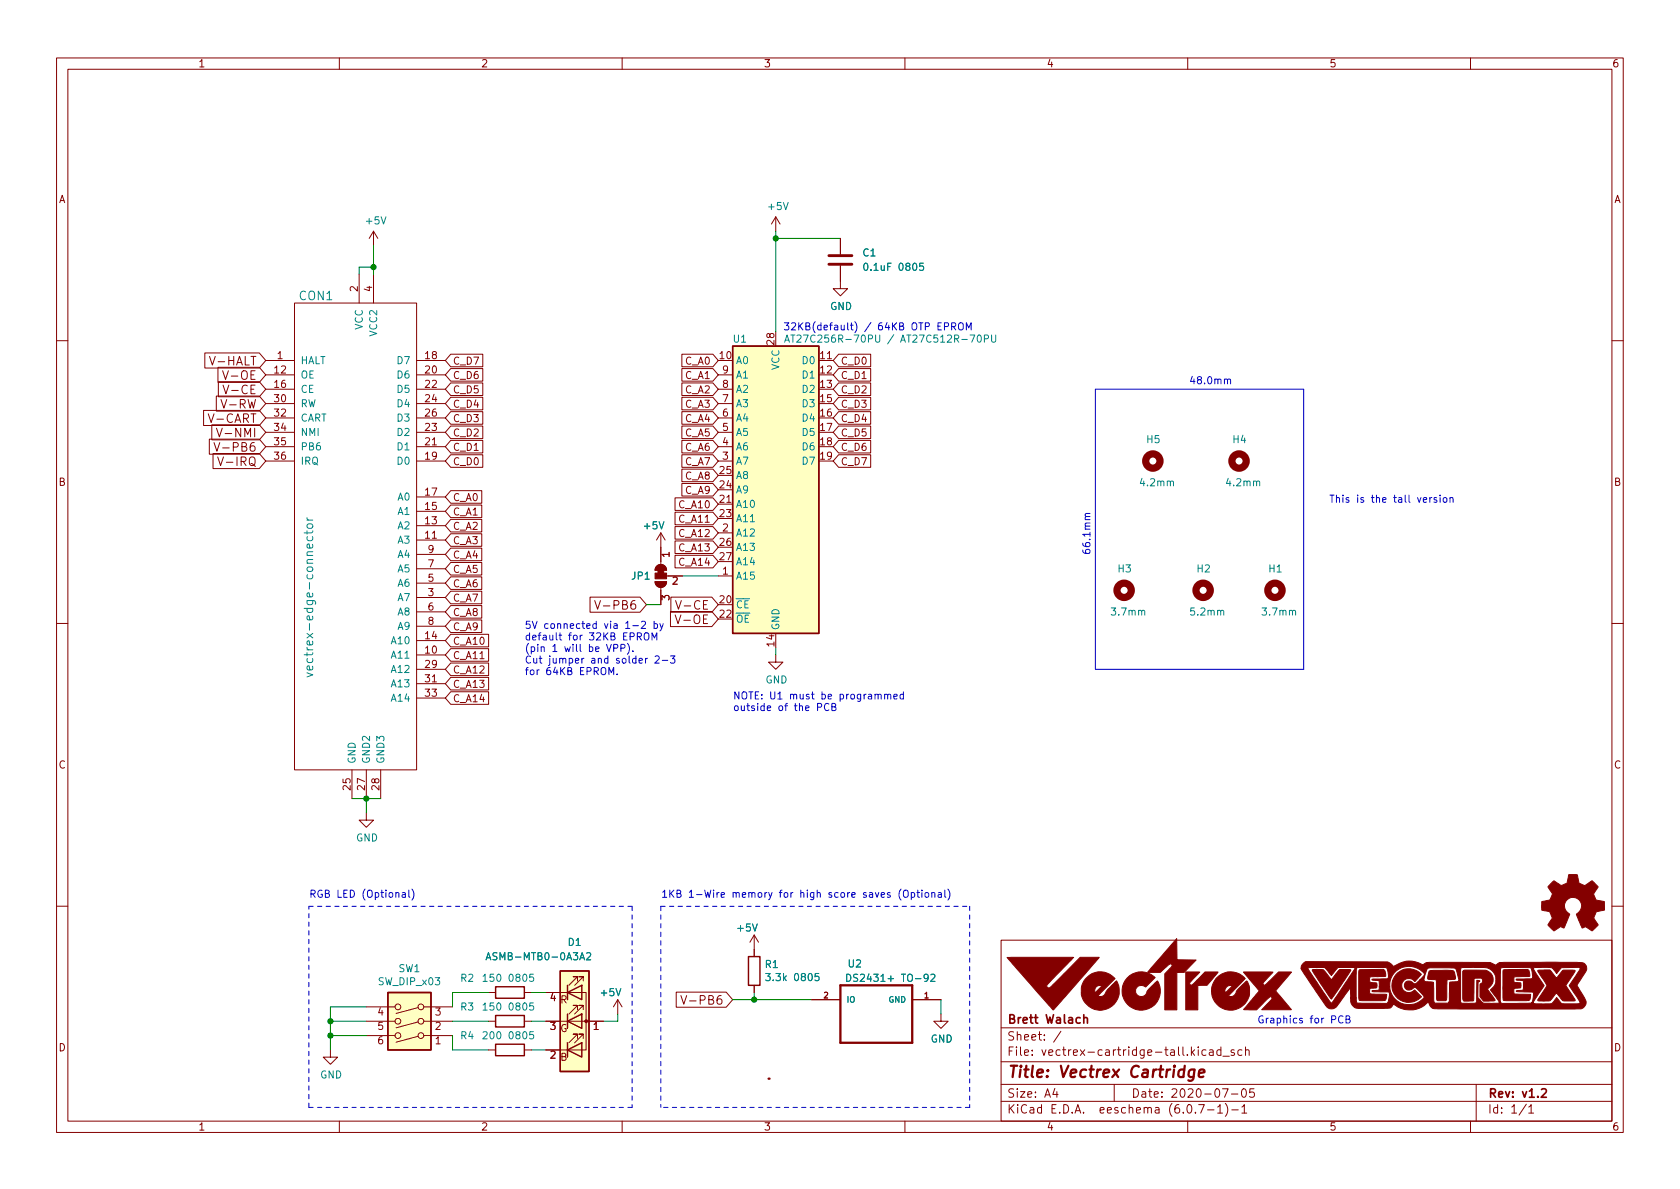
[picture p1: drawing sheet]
<svg xmlns="http://www.w3.org/2000/svg" width="297mm" height="210mm" viewBox="0 0 297 210" stroke-linecap="round" stroke-linejoin="round" font-family="sans-serif">
<g fill="none" stroke="#840000" stroke-width=".18">
<path d="M10 10.2h277v190.1h-277zM12 12.2h273v186.1h-273zM60 10.2v2M110 10.2v2M160 10.2v2M210 10.2v2M260 10.2v2M10 60.2h2M285 60.2h2M10 110.2h2M285 110.2h2M10 160.2h2"/>
<path d="M133.3 165.3l-.7 1.3M133.3 165.3v3.9M133.3 174.2v1.3M133.3 165.3l.8 1.3M177 166.3h108v32h-108zM285 160.2h2M60 198.3v2M110 198.3v2M160 198.3v2M177 194.8h108M177 191.8h108M177 187.8h108"/>
<path d="M177 181.8h108M186.5 192.5l-.4 1h1M186.9 193v1M187.6 182.4l-1.3 1.9M197 191.8v3M210 198.3v2M211.9 185.1v.2M211.9 195.3h1l-.6 1.5M213.2 185.7l-.4-.1-.3 .3v.4l.1 .3h.6M213.5 196.3h1.1M213.9 185.7h.5l.1 .9M214.5 186l-.5 .1a.29 .29 0 0 0-.2 .2 .29 .29 0 0 0 .2 .3h.5"/>
<path d="M215.3 195.8l.4-.5v1.5M215.3 196.8h.8M215.9 185.7l-.5-.1-.3 .3v.4l.2 .3h.6M215.9 185.1v1.5M216.1 192.5h1l-.6 1.5M216.2 186.8h1.2M216.6 195.1a1.72 1.72 0 0 1 0 2.3M217.7 193.5h1.2M217.8 196.3h1.1M218.2 185.7l-.3-.1-.3 .2 .1 .3 .5 .1v.4h-.6M219.6 195.8l.4-.5v1.5M219.6 185.7l-.5-.1-.2 .3v.4l.1 .3h.6"/>
<path d="M219.6 196.8h.8M219.7 192.6l.2-.1a.81 .81 0 0 1 .5 .7 .81 .81 0 0 1-.3 .8h-.1a.81 .81 0 0 1-.6-.6 .81 .81 0 0 1 .3-.8zM220.2 185.8l.2-.2 .4 .1 .1 .9M220.2 185.1v1.5M221.7 192.5h-.7l-.1 .7 .2-.1 .5 .1 .2 .2-.1 .5-.2 .1-.6-.1M260 198.3v2M261 191.8v6.5M269.9 195.3l-1.3 1.9M270.3 195.8l.4-.5v1.5M270.3 196.8h.9"/>
</g>
<path d="M191.6 179.4v1.5M191.6 180.1l.2-.2 .4 .1 .1 .9M272.6 192.7l.5-.2 .2 .2 .1 .3-.9 1h.9" fill="none" stroke="#840000" stroke-width=".3"/>
<path d="M211.2 189.2a.66 .66 0 0 0-1 .3l-.1 .6 .2 .3 .2 .1 .5-.1M211.2 189.1l-.2 1.6a.6 .6 0 0 1-.9 .3M212 189.8l1-.2-.1-.4-.2-.1-.6 .1-.2 1 .3 .3 .6-.1" fill="none" stroke="#840000" stroke-width=".4"/>
<g fill="none" stroke="#840000" stroke-width="1.3">
<circle cx="203.8" cy="81.5" r="1.27"/>
<circle cx="219.1" cy="81.5" r="1.27"/>
<circle cx="198.8" cy="104.4" r="1.27"/>
<circle cx="212.7" cy="104.4" r="1.27"/>
<circle cx="225.4" cy="104.4" r="1.27"/>
</g>
<path d="M132.3 169.2h2.1v5h-2.1z" fill="none" stroke="#840000" stroke-width=".25"/>
<path d="M135.4 172.1h.8l-.4 .5 .3 .2v.5l-.2 .1-.5-.1M144.8 172.1h-.6l-.1 .7 .2-.2 .4 .1 .1 .2v.4l-.2 .1-.5-.1" fill="none" stroke="#008484" stroke-width=".18"/>
<g fill="#840000" stroke="#840000" stroke-width=".18">
<path d="M209.7 171.9h2.4l-1.7 1.8a.33 .33 0 0 0 .2 .5 .33 .33 0 0 0 .4-.2l2.1-2.1h2.3l-2 2.3-1.6 .1v4.3h-2.1z"/>
<path d="M208.1 166v3.7l3.4 .1-2.1 2.2h-1.3v6.6h-2.2v-6.4l1.1-1.1a.33 .33 0 0 0 .2-.5 .33 .33 0 0 0-.5 0l-1.5 1.4-2.3-.1z"/>
<path d="M199.3 172.9a3.4 3.4 0 0 1 4.9 0l-1.6 1.6a1.04 1.04 0 0 0-1.7 .2 1.04 1.04 0 0 0 .6 1.6 1.04 1.04 0 0 0 1.3-1l1.8-1.8a3.4 3.4 0 0 1-.8 4.5 3.4 3.4 0 0 1-4.6-.5 3.4 3.4 0 0 1 .1-4.6z"/>
<path d="M178.1 169.3h11.7l-4.5 4.7a.38 .38 0 0 0-.2 .5 .38 .38 0 0 0 .7 0l5.2-5.2h3.4l-8.2 9.3z"/>
<path d="M192 173a3.4 3.4 0 0 1 5.2 0l-3 3.1a.96 .96 0 0 0 1.4-.7l1.8-1.9a3.4 3.4 0 0 1-1.8 5 3.4 3.4 0 0 1-4.4-3l2.4 .1 1.3-1.3a1.01 1.01 0 0 0-1.1 .2 1.01 1.01 0 0 0-.3 1h-2.3a3.1 3.1 0 0 1 .8-2.5z"/>
<path d="M215.1 172.9a3.4 3.4 0 0 1 5.1 .1l-3 3.2a1.06 1.06 0 0 0 1.4-.7l.4-.7 1.4-1.3 .5 .9v1.4a3.4 3.4 0 0 1-3.5 2.8 3.4 3.4 0 0 1-3.2-3.3h2.4v.3l1.3-1.3a1.02 1.02 0 0 0-1.3 1h-2.4v-.5l.3-.8z"/>
<path d="M219.9 171.9h5.2l-.7 .8a2.38 2.38 0 0 0-1.1 1.3l.2 .2 .3-.1 2.3-2.2h2.2l-2.8 3.3 2.8 3.4h-5.2l1.8-2-.2-.4-.7 .6-1.8 1.8-2.3-.1 2.7-3.3z"/>
<path d="M232 171.5l1.1-.1a1.5 1.5 0 0 1 1.6 1l.7 .9 1.5-1.9 1.9 .1-3.4 5.2-1.8-2.7z"/>
<path d="M247.1 172.1a2.82 2.82 0 0 1 4.2 .3l-1.1 1.2a1.28 1.28 0 0 0-1.9-.3 1.28 1.28 0 0 0-.1 1.9 1.28 1.28 0 0 0 1.9-.1l1.2 1.2a2.99 2.99 0 0 1-4.3 .1 2.99 2.99 0 0 1 .1-4.3z"/>
<path d="M258.6 171.7l.4-.2 3.7 .1a1.76 1.76 0 0 1 1.3 1.5 1.76 1.76 0 0 1-1 1.8l1.3 1.8 .1 .2-.1 .1h-2l-.6-.8v-2.2a.57 .57 0 0 0 .4-.4 .57 .57 0 0 0-.3-.6h-1.2v3.9l-1.8 .1-.2-.4z"/>
<path d="M252.7 171.7l2.2-.1a3.7 3.7 0 0 1 2.2 .2l.2 1.3-1.4 .2-.2 3.6-1.5 .1-.1-.1-.1-.3-.1-3.3-.1-.1-1.3-.1z"/>
<path d="M240.3 171.6l.1-.1 4.2-.1a1.48 1.48 0 0 1 .4 1.3h-2.6a.56 .56 0 0 0-.3 .6 .56 .56 0 0 0 .5 .5h.3a.5 .5 0 0 1 .6 .2 .5 .5 0 0 1-.1 .6l-.1 .1-1.1 .1a.64 .64 0 0 0 .2 1h2.5l.3 .2a.75 .75 0 0 1-.8 1l-4.1-.1-.1-.5z"/>
<path d="M265.8 171.5l4.3-.1a1.2 1.2 0 0 1 .3 1.3h-2.7v1l1.1 .1 .1 .1a.53 .53 0 0 1 0 .7 .53 .53 0 0 1-.6 .1l-.6 .1v.9l2.9 .1-.1 .9a.52 .52 0 0 1-.7 .3l-4-.1-.1-2.2z"/>
<path d="M271.9 171.6l2.1-.1 1.2 1.5 1.2-1.4h2.1l-1.7 2.7 1.7 2.6-1.9 .1a1.21 1.21 0 0 1-.9-.8l-.5-.6-.4 .5a1.36 1.36 0 0 1-1 .9h-1.6l-.3-.1 1.6-2.6z"/>
<path d="M230.5 170.3l.4-.3 14.4 .1 1.1 .8a4.6 4.6 0 0 1 5.2-.3l.5-.3 .6-.1h10.8l1 .5 .7-.5h.7h13.4a1.07 1.07 0 0 1 1.1 .6 1.07 1.07 0 0 1-.1 1.2l-1.5 2.2 .8 1.3a3.3 3.3 0 0 1 .8 2l-.3 .5-.6 .4h-25.5a1.19 1.19 0 0 1-1.4-1.1h-.2a4.5 4.5 0 0 1-6 .2 .88 .88 0 0 1-1 .8h-5.4a1.36 1.36 0 0 1-1.1-1l-.1-.8h1a.82 .82 0 0 0 .2 .9h5.2l.3-.3 .2-1.1-.1-.6h-2.7l-.3-.1 1.2-.2 .1-.6h1.8v.3a3.4 3.4 0 0 0 2.6 2.8 3.4 3.4 0 0 0 3.5-1.3l-.5-.7a1.83 1.83 0 0 0-1.3-1 .89 .89 0 0 1-1.1 .4 .89 .89 0 0 1-.5-1.1 .92 .92 0 0 1 1.5 0 .61 .61 0 0 0 .9-.3l.2-.3h.8l.2 .3 1.4 .1 .1 3.2 .2 .5h2.4l.1-.2h2l.3 .2h2.4l.2-.2v-3.9l.5 .2-.3 .2v2.7l.9 1h2.6l.5-.2 .2 .2 5.6-.1 .5 .2h2.4l.4-.1 .8-1 1 1.1h2.6l.6-.2-2-3 2-2.9-.1-.3h-3.2l-.9 1.1-.8-1.1h-1.6l-1.7 .1v.2l.4 .6 1.5 2.3-1.9 3h-.3l.3-1.4-.1-.5-2.9-.1 .1-.1 1.1-.1 .1-1.4-.1-.3-1.2-.1v-.2h2.7a.58 .58 0 0 0 .1-.8l-.3-1.2h-5.2l-.1 6.1h-.2l-1.6-2.1 .6-.7a2.13 2.13 0 0 0-1.7-3.3h-3.8l-.3 .1-.1 6h-2l.1-.2v-3.3l.8-.1a.7 .7 0 0 0 .9-.3l-.5-1.7-.2-.4h-4.7a2 2 0 0 0-.7 1.4l-.1 .7h-.8l.7-.7 .1-.4a3.4 3.4 0 0 0-3.9-1.1 3.4 3.4 0 0 0-2.2 3.4h-1.8l-.1-1.1-1.2-.2 .2-.1 2.6-.1a2.12 2.12 0 0 0-.3-1.9l-5.2 .1-.1 1.3v4h-1l-.1-1.8-2.1 2.9a1.28 1.28 0 0 1-1.2 .8 1.28 1.28 0 0 1-1.2-.8l-3.6-5.3-.6-1.1h1.2l2.8 4.3 1.4 1.9 4.2-6.3h-3l-1.2 1.4-1.2-1.4-4.2 .1 .1-.4z"/>
<path d="M274.2 156.3l.6-.6 .8 .6a.62 .62 0 0 0 1.1 0h.2a1.62 1.62 0 0 0 .4-1.4l.1-.2h1.5l.1 .7a.74 .74 0 0 0 .7 1l.5 .2 1.3-.9 1 1.1-.4 .7a.75 .75 0 0 0-.1 1.2l.2 .5 1.5 .2v1.5l-1.4 .3-.1 .1a1.23 1.23 0 0 0-.3 1.2l.7 1-.1 .2-1 .9-.8-.5a.54 .54 0 0 0-.9 0l-1.1-2.4a2.33 2.33 0 0 0 .9-1.9 1.54 1.54 0 0 0-2.5-.7 1.54 1.54 0 0 0 .4 2.6l-1 2.4a.69 .69 0 0 0-1.1 .1l-.6 .4-1.1-1.1 .8-1.1-.3-.6a.71 .71 0 0 0-.9-.7l-.7-.2v-1.5h.4a1.11 1.11 0 0 0 1.3-.8 .72 .72 0 0 0-.2-1.2l-.4-.6z"/>
</g>
<path d="M148.6 174.2v10.2M161.3 174.2v10.2" fill="none" stroke="#840000" stroke-width=".41"/>
<circle cx="135.9" cy="190.7" r=".2" fill="#840000"/>
<path d="M148.6 174.2h12.7M148.6 184.4h12.7" fill="none" stroke="#840000" stroke-width=".41"/>
<g fill="none" stroke="#840000" stroke-width=".18">
<path d="M137.2 38.3l-.8 1.3M137.2 38.3v2.6M137.2 38.3l.7 1.3M52.1 53.6h21.6v82.5h-21.6zM63.5 48.5v5.1M66 40.9v2.5M66 48.5v5.1M66 40.9l-.7 1.3M66 40.9l.8 1.3M148.6 47v4h1.3l-1.3 1.3-1.3-1.3h1.3M148.6 42.2v2.8M36 72.6h9.8l1.2 1.3-1.2 1.3h-9.8z"/>
<path d="M36.2 62.4h9.6l1.2 1.3-1.2 1.4h-9.6zM37 77.7h8.8l1.2 1.3-1.2 1.3h-8.8zM37.4 75.1h8.4l1.2 1.3-1.2 1.4h-8.4zM37.8 78.3l.6 1.5 .5-1.5M38.2 70h7.6l1.2 1.4-1.2 1.3h-7.6zM38.3 75.7l.5 1.5 .5-1.5M38.5 65h7.3l1.2 1.3-1.2 1.3h-7.3zM38.6 67.5h7.2l1.2 1.3-1.2 1.4h-7.2zM39.1 70.6l.5 1.6 .5-1.6M39.4 65.6l.5 1.5 .5-1.5M39.4 68.1l.5 1.5 .6-1.5M47 63.7h5.1"/>
<path d="M47 66.3h5.1M47 68.8h5.1M47 79h5.1M47 76.4h5.1M47 71.4h5.1M47 73.9h5.1M73.7 63.7h5M73.7 66.3h5M73.7 68.8h5M73.7 79h5M73.7 76.4h5M73.7 71.4h5"/>
<path d="M73.7 73.9h5M79.7 77.9h5.7v2.2h-5.7l-1-1.1zM79.7 65.2h5.7v2.2h-5.7l-1-1.1zM79.7 62.6h5.7v2.3h-5.7l-1-1.2zM79.7 72.8h5.7v2.2h-5.7l-1-1.1zM79.7 67.7h5.7v2.2h-5.7l-1-1.1zM79.7 75.3h5.7v2.3h-5.7l-1-1.2zM79.7 70.3h5.7v2.2h-5.7l-1-1.1zM120.6 65.2h5.4l1 1.1-1 1.1h-5.4zM120.6 62.6h5.4l1 1.1-1 1.2h-5.4zM120.6 67.7h5.4l1 1.1-1 1.1h-5.4zM120.6 70.3h5.4l1 1.1-1 1.1h-5.4z"/>
<path d="M120.6 72.8h5.4l1 1.1-1 1.1h-5.4zM120.6 77.9h5.4l1 1.1-1 1.1h-5.4zM120.6 75.3h5.4l1 1.1-1 1.2h-5.4zM127 66.3h2.5M127 68.8h2.5M127 79h2.5M127 76.4h2.5M127 71.4h2.5M127 73.9h2.5M144.8 63.7h2.5M148.3 77.9h5.6v2.2h-5.6l-1-1.1zM148.3 65.2h5.6v2.2h-5.6l-1-1.1z"/>
<path d="M148.3 62.6h5.6v2.3h-5.6l-1-1.2zM148.3 75.3h5.6v2.3h-5.6l-1-1.2zM148.3 70.3h5.6v2.2h-5.6l-1-1.1zM148.3 72.8h5.6v2.2h-5.6l-1-1.1zM148.3 67.7h5.6v2.2h-5.6l-1-1.1zM37.7 80.2h8.1l1.2 1.3-1.2 1.4h-8.1zM38.5 80.8l.5 1.5 .5-1.5M47 81.5h5.1M73.7 95.5h5M73.7 93h5M73.7 90.4h5M73.7 87.9h5"/>
<path d="M73.7 81.5h5M73.7 98h5M79.7 86.8h5.5v2.2h-5.5l-1-1.1zM79.7 91.8h5.5v2.3h-5.5l-1-1.1zM79.7 80.4h5.7v2.2h-5.7l-1-1.1zM79.7 89.3h5.5v2.2h-5.5l-1-1.1zM79.7 94.4h5.5v2.2h-5.5l-1-1.1zM79.7 99.5h5.5v2.2h-5.5l-1-1.1zM79.7 96.9h5.5v2.2h-5.5l-1-1.1zM116.8 94.2l-.7 1.3M116.8 94.2v5.6M116.8 94.2l.8 1.3"/>
<path d="M119.3 90.6h6.7l1 1.1-1 1.1h-6.7zM119.3 95.7h6.7l1 1.1-1 1.1h-6.7zM119.3 88h6.7l1 1.1-1 1.2h-6.7zM119.3 98.2h6.7l1 1.1-1 1.1h-6.7zM119.3 93.1h6.7l1 1.1-1 1.1h-6.7zM120.6 85.5h5.4l1 1.1-1 1.1h-5.4zM120.6 83h5.4l1 1.1-1 1.1h-5.4zM120.6 80.4h5.4l1 1.1-1 1.1h-5.4zM127 81.5h2.5M127 94.2h2.5M127 89.1h2.5M148.3 80.4h5.6v2.2h-5.6l-1-1.1z"/>
<path d="M73.7 115.8h5M73.7 113.3h5M73.7 118.4h5M73.7 105.7h5M73.7 103.1h5M73.7 108.2h5M73.7 100.6h5M73.7 110.7h5M79.7 119.8h6.7v2.2h-6.7l-1-1.1zM79.7 102h5.5v2.2h-5.5l-1-1.1zM79.7 104.5h5.5v2.3h-5.5l-1-1.1zM79.7 109.6h5.5v2.2h-5.5l-1-1.1z"/>
<path d="M79.7 112.2h6.7v2.2h-6.7l-1-1.1zM79.7 107.1h5.5v2.2h-5.5l-1-1.1zM79.7 117.2h6.7v2.3h-6.7l-1-1.1zM79.7 114.7h6.7v2.2h-6.7l-1-1.1zM104.3 105.6h8.9l1.1 1.3-1.1 1.4h-8.9zM105.2 106.2l.5 1.5 .5-1.5M115.8 102.9h2.1a1.02 1.02 0 0 1-1.1 1 1.02 1.02 0 0 1-1-1zM116.1 100.1a1.02 1.02 0 0 1 1.1-.2 1.02 1.02 0 0 1 .7 .9h-2.1zM116.8 103.9v3M117.9 101.8h2.7M118.5 108.1h7.4l1.1 1.4-1.1 1.3h-7.4zM118.6 105.6h7.3l1.1 1.3-1.1 1.4h-7.3z"/>
<path d="M119.4 108.7l.5 1.6 .5-1.6M119.4 106.2l.6 1.5 .5-1.5M127 101.8h2.5M137.2 115.8v1.3h1.2l-1.2 1.3-1.3-1.3h1.3M62.2 136.1v5.1M64.8 136.1v5.1M67.3 136.1v5.1M73.7 120.9h5M73.7 123.4h5M79.7 122.3h6.7v2.2h-6.7l-1-1.1zM64.8 143.8v1.2h1.2l-1.2 1.3-1.3-1.3h1.3M64.8 178h5"/>
<path d="M73.9 178.2l-3.9 1M74.9 178h5.1M86.4 175.5h1.2M92.7 175.5h1.3M96.5 175.5h7.1v10.2h-7.1M102.1 178.6v-.8h-.8h.8l-1.5 1.5M102.1 173.5v-.8h-.8h.8l-1.5 1.5M102.9 174.2h.1M103.1 178.6v-.8h-.7h.7l-1.5 1.5M103.1 173.5v-.8h-.7h.7l-1.5 1.5M109.2 176.8l-.7 1.2M109.2 176.8v2.5"/>
<path d="M109.2 176.8l.8 1.2M119.6 175.4h8.8l1.1 1.4-1.1 1.3h-8.8zM120.4 176.1l.5 1.5 .5-1.5M133.3 167.9v1.3M133.3 174.2v1.3M143.5 176.8h5.1M161.3 176.8h5.1M166.4 179.3v1.3h1.2l-1.2 1.3-1.3-1.3h1.3M58.4 185.7v1.2h1.3l-1.3 1.3-1.3-1.3h1.3M64.8 180.6h5M64.8 183.1h5M73.9 180.7l-3.9 1.1"/>
<path d="M73.9 183.3l-3.9 1M74.9 180.6h5.1M74.9 183.1h5.1M86.4 180.6h1.2M86.4 185.7h1.2M92.7 180.6h1.3M92.7 185.7h1.3M96.5 180.6h10.2M99.4 186.8h.5l.1-.2v-.2l-.6-.2v1.3h.4l.2-.1 .1-.3-.3-.3M100 181.2a.59 .59 0 0 0-.7 .6 .59 .59 0 0 0 .7 .6l.1-.5h-.3M102.1 183.6v-.7h-.8h.8l-1.5 1.5M103.1 183.6v-.7h-.7h.7l-1.5 1.5"/>
<circle cx="70.4" cy="178" r=".51"/>
<circle cx="74.4" cy="178" r=".51"/>
<circle cx="70.4" cy="180.6" r=".51"/>
<circle cx="70.4" cy="183.1" r=".51"/>
<circle cx="74.4" cy="183.1" r=".51"/>
<circle cx="74.4" cy="180.6" r=".51"/>
</g>
<g fill="none" stroke="#008484" stroke-width=".18">
<path d="M140.2 59.2v1.3M140.9 59.4l.5-.2 .2 .4-.8 .9h.8M152.8 46.7l.2-.2a.68 .68 0 0 1 .5 .7 .68 .68 0 0 1-.5 .6l-.2-.1-.1-.4zM163.2 46.5h-.6v.6l.2-.1 .4 .1 .1 .2-.1 .4-.1 .1-.5-.1M172.9 59.4l.2-.2a.68 .68 0 0 1 .4 .7 .68 .68 0 0 1-.4 .6l-.2-.1-.1-.4zM174.1 59.9l.6-.1 .1-.1-.1-.3-.6-.2v1.3M175.3 59.2v1.1l.3 .2h.2l.2-.2v-1.1M138.7 60.5l.5-1.3 .4 1.3M138.9 60.1h.6M54.3 91.5l.1 .3 .2 .2M54.3 93.9v.5M54.3 92h1"/>
<path d="M54.4 92.8l.2-.2h.4l.2 .2 .1 .3-.3 .3h-.4l-.3-.3zM55.3 93.9l-.2 .3h-1.3M54.3 119l1 .3-1 .4M55.2 117.8l.1 .4-.2 .3-.7-.1v-.6l.2-.1 .2 .8M85.4 172.6l.4-.3v1.2M85.4 177.7l.4-.3v1.2M85.4 173.5h.7M85.4 178.6h.7M85.9 169.7l.5-1.2 .4 1.2M86.1 169.4h.6M94.3 172.3h-.6l-.1 .6 .2-.1h.4l.2 .2-.1 .4-.2 .1-.5-.1M94.3 177.4h-.6l-.1 .6 .2-.2 .4 .1 .2 .2-.1 .4-.2 .1-.5-.1"/>
<path d="M103.7 168.6l.5-.1 .2 .3-.7 .9h.7M135.4 172.1h.8l-.4 .5 .3 .2v.5l-.2 .1-.5-.1M144.8 172.1h-.6l-.1 .7 .2-.2 .4 .1 .1 .2v.4l-.2 .1-.5-.1M149.7 172.3a.64 .64 0 0 1 .7 .6 .64 .64 0 0 1-.7 .6zM164.6 172.4l.5-.1 .2 .3-.8 .9h.8M85.4 182.6l.5-.2 .2 .4-.7 .9h.7M94.3 182.4h-.6l-.1 .6 .2-.1 .4 .1 .2 .2-.1 .4-.2 .1-.5-.1"/>
</g>
<g fill="#840000" stroke="#840000" stroke-width=".18">
<path d="M116.3 100.8h1v.5h-1z"/>
<path d="M116.1 100.1a1.02 1.02 0 0 1 1.1-.2 1.02 1.02 0 0 1 .7 .9h-2.1z"/>
<path d="M115.8 101.3h2.1v1.1h-2.1z"/>
<path d="M115.8 102.9h2.1a1.02 1.02 0 0 1-1.1 1 1.02 1.02 0 0 1-1-1z"/>
<circle cx="103.6" cy="180.6" r=".25"/>
</g>
<g fill="#ffffc2" stroke="#ffffc2" stroke-width=".18">
<path d="M129.5 61.2h15.3v50.8h-15.3z"/>
<path d="M99.1 171.7h5v17.8h-5z"/>
<path d="M68.6 175.5h7.6v10.2h-7.6z"/>
</g>
<path d="M129.5 61.2h15.3v50.8h-15.3zM68.6 175.5h7.6v10.2h-7.6zM87.6 174.5h5.1v2h-5.1zM87.6 179.6h5.1v2h-5.1zM99.1 171.7h5v17.8h-5zM100.3 175.5l2.6-1.3v2.6zM100.3 174.2v2.6M100.3 179.3v2.6M87.6 184.7h5.1v2h-5.1zM100.3 185.7l2.6-1.3v2.5zM100.3 180.6l2.6-1.3v2.6zM100.3 184.4v2.5" fill="none" stroke="#840000" stroke-width=".25"/>
<path d="M146.6 46.7h4M146.6 45.2h4" fill="none" stroke="#840000" stroke-width=".51"/>
<g fill="none" stroke="#0000c2" stroke-width=".18">
<path d="M167 57.7h.6l.1-.2v-.3l-.7-.1v1.2M168.3 57.7h.6l.1-.2-.1-.3-.6-.1v1.2M168.6 57.7l.4 .6M169.5 57.3l.3-.2a.43 .43 0 0 1 .5 .4v.4a.42 .42 0 0 1-.4 .5 .42 .42 0 0 1-.4-.5zM170.9 58.3v-1.2l.4 .9 .4-.9v1.2M193.7 68.8h36.8v49.6h-36.8zM217 67.2l.2-.2 .3 .1 .1 .8M191.4 97.3l.1 .3a.86 .86 0 0 0 1.2 0l-.1-.4-.4-.1-.3 .3v.2l.3 .3M252.8 88v.8M253.2 88l-.4 .2M254 88h-.3l-.2 .2 .1 .1 .4 .2v.3h-.5M254.6 87.6v.1"/>
<path d="M254.6 88v.8M255.2 88.1l.2-.1 .4 .1v.5l-.1 .2h-.3l-.2-.1zM256.4 88.1l.2-.1h.3v.8M256.4 88v.8M107.7 119.3v-1.3l.4 .9 .4-.9v1.3M108.5 114.6h.6l.1-.2v-.3l-.7-.2v1.3M109.1 119.2v.1M109.8 114.6h.6l.1-.2-.1-.3-.6-.2v1.3M110.9 113.8a1.46 1.46 0 0 1 0 1.9M111.9 115.1v.1M111.9 110.6h1M112.7 112.6l.6-.1 .1-.2-.1-.3-.6-.1v1.3"/>
<path d="M113 112.6l.4 .6M113.4 110l.5-.1 .2 .3-.8 .9h.8M114.1 112l.1-.1a.43 .43 0 0 1 .5 .4v.5a.42 .42 0 0 1-.4 .4 .42 .42 0 0 1-.4-.4v-.5zM114.1 116.4v.9M114.5 116.4l-.4 .3M115.3 113.2v-1.3l.4 .9 .4-.9v1.3M115.6 110.3h.4l.3 .2-.2 .6h-.5M115.6 109.9v1.2M115.8 116.1l.5-.1 .3 .4-.8 .9h.8M116.7 110.3l.3 .8M117.1 116.8h1M117.3 110.3l-.4 1.1-.2 .2"/>
<path d="M118.5 116h.8l-.4 .5 .4 .1v.5l-.2 .2-.6-.2M144.6 125.1l.6-.1 .1-.2-.1-.3-.6-.1v1.3M146.5 124.5a.6 .6 0 0 0-.8 .4 .6 .6 0 0 0 .6 .8l.2-.2M147.1 125l.5-.1 .2-.1-.1-.3-.6-.1v1.3h.5l.2-.2v-.3l-.3-.2M155.3 122.9l.1-.1h.3l.1 .8M156.4 122.9l.2-.1h.3l.1 .8M156.4 122.8v.8M157 122.9l.1-.1h.3l.1 .8M158 123.2l.6-.1v-.3h-.4l-.2 .1 .1 .7h.5M159.7 122.8h-.3l-.3 .2 .1 .6h.5M159.7 122.3v1.3M71.1 157.9h.5l.1 .8"/>
<path d="M71.7 158.1l-.4 .1-.2 .2 .2 .3 .4-.1M72.3 157.4v1.1l.2 .2M72.8 157.2a1.46 1.46 0 0 1 0 2M159.3 157.2a1.46 1.46 0 0 0 0 2M159.8 157.6l.2-.2a.43 .43 0 0 1 .6 .4v.5a.42 .42 0 0 1-.4 .4 .42 .42 0 0 1-.5-.4zM161.1 157.9l.4-.1 .2 .3-.1 .5h-.5M161.1 157.8v1.3M162.1 157.8h.5M162.3 157.4v1.1l.3 .2M163 157.4v.1M163 157.8v.9M163.7 157.9l.3-.1 .2 .3v.3l-.2 .3-.3-.1-.2-.2z"/>
<path d="M164.8 158l.1-.2 .3 .1 .1 .8M164.8 157.8v.9M165.9 157.9h.5v.8M166.4 158.1l-.4 .1-.2 .2 .2 .3 .4-.1M167.1 157.4v1.1l.1 .2M167.6 157.2a1.46 1.46 0 0 1 0 2M237.4 179.8a.6 .6 0 0 0-.8 .4 .6 .6 0 0 0 .6 .7l.2-.1M238 180.2h.5l.2-.2-.1-.2-.6-.2v1.3h.5l.2-.1v-.3l-.3-.3"/>
</g>
<path d="M54.6 160.3h57.2M111.8 160.3v35.5M116.8 160.3h54.6M116.8 160.3v35.5M171.4 160.3v35.5M54.6 195.8v-35.5M111.8 195.8h-57.2M171.4 195.8h-54.6" fill="none" stroke="#0000c2" stroke-width=".18" stroke-dasharray=".8 .8"/>
<g fill="none" stroke="#008400" stroke-width=".18">
<path d="M66 43.4v5.1M66 47.2h-2.5v1.3M137.2 40.9v17.8M137.2 42.2h11.4M114.3 106.9h2.5M120.6 101.8h6.4M137.2 114.5v1.3M62.2 141.2h5.1M64.8 141.2v2.6M64.8 178h-6.4v7.7M86.4 175.5h-6.4v2.5M94 175.5h2.5"/>
<path d="M109.2 179.3v1.3h-2.5M129.5 176.8h14M133.3 175.5v1.3M166.4 176.8v2.5M58.4 180.6h6.4M58.4 183.1h6.4M80 183.1v2.6h6.4M80 180.6h6.4M94 185.7h2.5M94 180.6h2.5"/>
</g>
<g fill="#008400" stroke="#008400" stroke-width=".18">
<circle cx="58.4" cy="180.6" r=".46"/>
<circle cx="133.3" cy="176.8" r=".46"/>
<circle cx="64.8" cy="141.2" r=".46"/>
<circle cx="58.4" cy="183.1" r=".46"/>
<circle cx="137.2" cy="42.2" r=".46"/>
<circle cx="66" cy="47.2" r=".46"/>
</g>
<text font-size="2.8" fill="#840000" x="178" y="190.6">Title: Vectrex Cartridge</text>
<g font-size="2.1" fill="#008484">
<text x="52.9" y="53.1">CON1</text>
<text x="55.4" y="117.7" transform="rotate(-90 55.4 117.7)">vectrex-edge-connector</text>
</g>
<g font-size="2.1" fill="#840000">
<text x="37.7" y="64.6">V-HALT</text>
<text x="40.3" y="67.2">V-OE</text>
<text x="40.4" y="69.7">V-CE</text>
<text x="37.4" y="74.8">V-CART</text>
<text x="39.5" y="77.3">V-NMI</text>
<text x="39.8" y="72.2">V-RW</text>
<text x="39.2" y="79.9">V-PB6</text>
<text x="39.6" y="82.4">V-IRQ</text>
<text x="106.5" y="107.8">V-PB6</text>
<text x="120.4" y="107.8">V-CE</text>
<text x="120.3" y="110.3">V-OE</text>
<text x="121.8" y="177.6">V-PB6</text>
<text x="178" y="184">Sheet: /</text>
<text x="178" y="181">Brett Walach</text>
<text x="178" y="186.7">File: vectrex-cartridge-tall.kicad_sch</text>
<text x="178" y="196.9">KiCad E.D.A. eeschema (6.0.7-1)-1</text>
<text x="178" y="194.1">Size: A4</text>
<text x="200" y="194.1">Date: 2020-07-05</text>
<text x="263" y="194.1">Rev: v1.2</text>
<text x="263" y="196.9">Id: 1/1</text>
</g>
<g font-size="1.8" fill="#840000">
<text x="35" y="11.9">1</text>
<text x="85" y="11.9">2</text>
<text x="135" y="11.9">3</text>
<text x="185" y="11.9">4</text>
<text x="235" y="11.9">5</text>
<text x="285" y="11.9">6</text>
<text x="10.3" y="35.9">A</text>
<text x="285.3" y="35.9">A</text>
<text x="63.2" y="51.5" transform="rotate(-90 63.2 51.5)">2</text>
<text x="65.8" y="51.5" transform="rotate(-90 65.8 51.5)">4</text>
<text x="49" y="63.5">1</text>
<text x="75.2" y="63.5">18</text>
<text x="80" y="64.5">C_D7</text>
<text x="121.2" y="64.5">C_A0</text>
<text x="127.3" y="63.5">10</text>
<text x="136.9" y="60.9" transform="rotate(-90 136.9 60.9)">28</text>
<text x="145.1" y="63.5">11</text>
<text x="148.6" y="64.5">C_D0</text>
<text x="48.5" y="66">12</text>
<text x="48.5" y="68.6">16</text>
<text x="48.5" y="71.1">30</text>
<text x="75.2" y="66">20</text>
<text x="75.2" y="68.6">22</text>
<text x="75.2" y="71.1">24</text>
<text x="80" y="67">C_D6</text>
<text x="80" y="69.6">C_D5</text>
<text x="121.2" y="67">C_A1</text>
<text x="121.2" y="69.6">C_A2</text>
<text x="127.8" y="71.1">7</text>
<text x="127.8" y="68.6">8</text>
<text x="127.8" y="66">9</text>
<text x="145.1" y="66">12</text>
<text x="145.1" y="68.6">13</text>
<text x="145.1" y="71.1">15</text>
<text x="148.6" y="67">C_D1</text>
<text x="148.6" y="69.6">C_D2</text>
<text x="48.5" y="73.7">32</text>
<text x="48.5" y="76.2">34</text>
<text x="75.2" y="76.2">23</text>
<text x="75.2" y="73.7">26</text>
<text x="80" y="74.6">C_D3</text>
<text x="80" y="77.2">C_D2</text>
<text x="80" y="72.1">C_D4</text>
<text x="121.2" y="72.1">C_A3</text>
<text x="121.2" y="74.6">C_A4</text>
<text x="121.2" y="77.2">C_A5</text>
<text x="127.8" y="76.2">5</text>
<text x="127.8" y="73.7">6</text>
<text x="145.1" y="73.7">16</text>
<text x="145.1" y="76.2">17</text>
<text x="148.6" y="77.2">C_D5</text>
<text x="148.6" y="72.1">C_D3</text>
<text x="148.6" y="74.6">C_D4</text>
<text x="48.5" y="78.7">35</text>
<text x="48.5" y="81.3">36</text>
<text x="75.2" y="81.3">19</text>
<text x="75.2" y="78.7">21</text>
<text x="80" y="79.7">C_D1</text>
<text x="80" y="82.3">C_D0</text>
<text x="121.2" y="79.7">C_A6</text>
<text x="121.2" y="82.3">C_A7</text>
<text x="127.3" y="83.8">25</text>
<text x="127.8" y="81.3">3</text>
<text x="127.8" y="78.7">4</text>
<text x="145.1" y="78.7">18</text>
<text x="145.1" y="81.3">19</text>
<text x="148.6" y="79.7">C_D6</text>
<text x="148.6" y="82.3">C_D7</text>
<text x="10.3" y="85.9">B</text>
<text x="75.2" y="87.6">17</text>
<text x="80" y="88.6">C_A0</text>
<text x="120.2" y="89.9">C_A10</text>
<text x="121.2" y="87.3">C_A9</text>
<text x="121.2" y="84.8">C_A8</text>
<text x="127.3" y="88.9">21</text>
<text x="127.3" y="86.4">24</text>
<text x="285.3" y="85.9">B</text>
<text x="75.2" y="95.2">11</text>
<text x="75.2" y="92.7">13</text>
<text x="75.2" y="90.2">15</text>
<text x="80" y="93.7">C_A2</text>
<text x="80" y="91.1">C_A1</text>
<text x="120.2" y="92.4">C_A11</text>
<text x="120.2" y="95">C_A12</text>
<text x="127.3" y="91.4">23</text>
<text x="127.8" y="94">2</text>
<text x="75.7" y="100.3">7</text>
<text x="75.7" y="97.8">9</text>
<text x="80" y="96.2">C_A3</text>
<text x="80" y="101.3">C_A5</text>
<text x="80" y="98.8">C_A4</text>
<text x="118.4" y="98.5" transform="rotate(-90 118.4 98.5)">1</text>
<text x="120.2" y="97.5">C_A13</text>
<text x="120.2" y="100">C_A14</text>
<text x="127.3" y="96.5">26</text>
<text x="127.3" y="99.1">27</text>
<text x="127.8" y="101.6">1</text>
<text x="75.7" y="105.4">3</text>
<text x="75.7" y="102.9">5</text>
<text x="75.7" y="107.9">6</text>
<text x="80" y="103.8">C_A6</text>
<text x="80" y="106.4">C_A7</text>
<text x="118.4" y="106.2" transform="rotate(-90 118.4 106.2)">3</text>
<text x="118.9" y="103.4">2</text>
<text x="127.3" y="106.7">20</text>
<text x="75.2" y="113">14</text>
<text x="75.7" y="110.5">8</text>
<text x="80" y="111.5">C_A9</text>
<text x="80" y="108.9">C_A8</text>
<text x="127.3" y="109.2">22</text>
<text x="75.2" y="115.6">10</text>
<text x="75.2" y="118.1">29</text>
<text x="80" y="114">C_A10</text>
<text x="80" y="119.1">C_A12</text>
<text x="80" y="116.5">C_A11</text>
<text x="136.9" y="114.3" transform="rotate(-90 136.9 114.3)">14</text>
<text x="75.2" y="120.6">31</text>
<text x="75.2" y="123.2">33</text>
<text x="80" y="121.6">C_A13</text>
<text x="80" y="124.2">C_A14</text>
<text x="10.3" y="135.9">C</text>
<text x="285.3" y="135.9">C</text>
<text x="62" y="139.7" transform="rotate(-90 62 139.7)">25</text>
<text x="64.5" y="139.7" transform="rotate(-90 64.5 139.7)">27</text>
<text x="67.1" y="139.7" transform="rotate(-90 67.1 139.7)">28</text>
<text x="66.8" y="179.6">4</text>
<text x="77" y="179.6">3</text>
<text x="97.3" y="177">4 R</text>
<text x="97.3" y="177">4</text>
<text x="10.3" y="185.9">D</text>
<text x="66.8" y="182.1">5</text>
<text x="66.8" y="184.7">6</text>
<text x="77" y="184.7">1</text>
<text x="77" y="182.1">2</text>
<text x="97.3" y="182.1">3</text>
<text x="104.9" y="182.1">1</text>
<text x="285.3" y="185.9">D</text>
<text x="97.3" y="187.2">2</text>
<text x="35" y="199.9">1</text>
<text x="85" y="199.9">2</text>
<text x="135" y="199.9">3</text>
<text x="185" y="199.9">4</text>
<text x="235" y="199.9">5</text>
<text x="285" y="199.9">6</text>
</g>
<g font-size="1.8" fill="#008484">
<text x="64.8" y="39.7">+5V</text>
<text x="135.9" y="37.1">+5V</text>
<text x="152.6" y="45.3">C1</text>
<text x="153.5" y="47.9">0.1uF 0805</text>
<text x="64.1" y="58.3" transform="rotate(-90 64.1 58.3)">VCC</text>
<text x="66.7" y="59.3" transform="rotate(-90 66.7 59.3)">VCC2</text>
<text x="146.8" y="54.8">GND</text>
<text x="53.1" y="64.4">HALT</text>
<text x="70.4" y="64.4">D7</text>
<text x="129.7" y="60.6">U1</text>
<text x="130" y="64.4">A0</text>
<text x="137.8" y="65.5" transform="rotate(-90 137.8 65.5)">VCC</text>
<text x="141.9" y="60.6">AT27C256R-70PU / AT27C512R-70PU</text>
<text x="142" y="64.4">D0</text>
<text x="53.1" y="66.9">OE</text>
<text x="53.1" y="69.5">CE</text>
<text x="70.4" y="66.9">D6</text>
<text x="70.4" y="69.5">D5</text>
<text x="130" y="69.5">A2</text>
<text x="130" y="66.9">A1</text>
<text x="142" y="66.9">D1</text>
<text x="142" y="69.5">D2</text>
<text x="53.1" y="72">RW</text>
<text x="53.1" y="74.5">CART</text>
<text x="53.1" y="77.1">NMI</text>
<text x="70.4" y="77.1">D2</text>
<text x="70.4" y="72">D4</text>
<text x="70.4" y="74.5">D3</text>
<text x="130" y="77.1">A5</text>
<text x="130" y="74.5">A4</text>
<text x="130" y="72">A3</text>
<text x="142" y="72">D3</text>
<text x="142" y="74.5">D4</text>
<text x="142" y="77.1">D5</text>
<text x="53.1" y="79.6">PB6</text>
<text x="53.1" y="82.2">IRQ</text>
<text x="70.4" y="82.2">D0</text>
<text x="70.4" y="79.6">D1</text>
<text x="130" y="82.2">A7</text>
<text x="130" y="79.6">A6</text>
<text x="142" y="79.6">D6</text>
<text x="142" y="82.2">D7</text>
<text x="202.8" y="78.4">H5</text>
<text x="218" y="78.4">H4</text>
<text x="70.4" y="88.5">A0</text>
<text x="130" y="89.8">A10</text>
<text x="130" y="87.2">A9</text>
<text x="130" y="84.7">A8</text>
<text x="201.8" y="86">4.2mm</text>
<text x="217" y="86">4.2mm</text>
<text x="70.4" y="93.6">A2</text>
<text x="70.4" y="91.1">A1</text>
<text x="114" y="93.6">+5V</text>
<text x="130" y="94.9">A12</text>
<text x="130" y="92.3">A11</text>
<text x="70.4" y="96.1">A3</text>
<text x="70.4" y="101.2">A5</text>
<text x="70.4" y="98.7">A4</text>
<text x="130" y="97.4">A13</text>
<text x="130" y="99.9">A14</text>
<text x="197.7" y="101.2">H3</text>
<text x="211.7" y="101.2">H2</text>
<text x="224.4" y="101.2">H1</text>
<text x="70.4" y="106.3">A7</text>
<text x="70.4" y="103.8">A6</text>
<text x="111.7" y="102.5">JP1</text>
<text x="130" y="102.5">A15</text>
<text x="130" y="107.6">~{CE}</text>
<text x="69.4" y="113.9">A10</text>
<text x="70.4" y="108.8">A8</text>
<text x="70.4" y="111.4">A9</text>
<text x="130" y="110.1">~{OE}</text>
<text x="137.8" y="111.5" transform="rotate(-90 137.8 111.5)">GND</text>
<text x="196.7" y="108.8">3.7mm</text>
<text x="210.7" y="108.8">5.2mm</text>
<text x="223.4" y="108.8">3.7mm</text>
<text x="69.4" y="116.5">A11</text>
<text x="69.4" y="119">A12</text>
<text x="69.4" y="121.5">A13</text>
<text x="69.4" y="124.1">A14</text>
<text x="135.3" y="120.8">GND</text>
<text x="62.9" y="135.1" transform="rotate(-90 62.9 135.1)">GND</text>
<text x="65.4" y="135.1" transform="rotate(-90 65.4 135.1)">GND2</text>
<text x="67.9" y="135.1" transform="rotate(-90 67.9 135.1)">GND3</text>
<text x="62.9" y="148.8">GND</text>
<text x="100.5" y="167.3">D1</text>
<text x="130.5" y="164.7">+5V</text>
<text x="70.5" y="171.9">SW1</text>
<text x="81.5" y="173.6">R2</text>
<text x="86.2" y="173.6">150 0805</text>
<text x="86.9" y="169.8">ASMB-MTB0-0A3A2</text>
<text x="135.3" y="171.2">R1</text>
<text x="136.2" y="173.5">3.3k 0805</text>
<text x="150" y="171.1">U2</text>
<text x="151" y="173.6">DS2431+ TO-92</text>
<text x="67" y="174.2">SW_DIP_x03</text>
<text x="81.5" y="178.7">R3</text>
<text x="86.2" y="178.7">150 0805</text>
<text x="106.4" y="176.1">+5V</text>
<text x="81.5" y="183.8">R4</text>
<text x="86.2" y="183.8">200 0805</text>
<text x="164.5" y="184.3">GND</text>
<text x="56.6" y="190.7">GND</text>
</g>
<g font-size="1.8" fill="#0000c2">
<text x="138.4" y="58.4">32KB(default) / 64KB OTP EPROM</text>
<text x="210.2" y="67.9">48.0mm</text>
<text x="234.9" y="88.9">This is the tall version</text>
<text x="192.8" y="97" transform="rotate(-90 192.8 97)">66.1mm</text>
<text x="92.7" y="111.2">5V connected via 1-2 by</text>
<text x="92.7" y="113.2">default for 32KB EPROM</text>
<text x="92.7" y="115.3">(pin 1 will be VPP).</text>
<text x="92.7" y="117.3">Cut jumper and solder 2-3</text>
<text x="92.7" y="119.4">for 64KB EPROM.</text>
<text x="129.5" y="123.7">NOTE: U1 must be programmed</text>
<text x="129.5" y="125.7">outside of the PCB</text>
<text x="54.6" y="158.7">RGB LED (Optional)</text>
<text x="116.8" y="158.7">1KB 1-Wire memory for high score saves (Optional)</text>
<text x="222.2" y="181">Graphics for PCB</text>
</g>
<g font-size="1.4" fill="#840000">
<text x="145.7" y="176.5">2</text>
<text x="163.4" y="176.5">1</text>
</g>
<g font-size="1.4" fill="#008484">
<text x="149.6" y="177.3">IO</text>
<text x="157.1" y="177.3">GND</text>
</g>
</svg>
